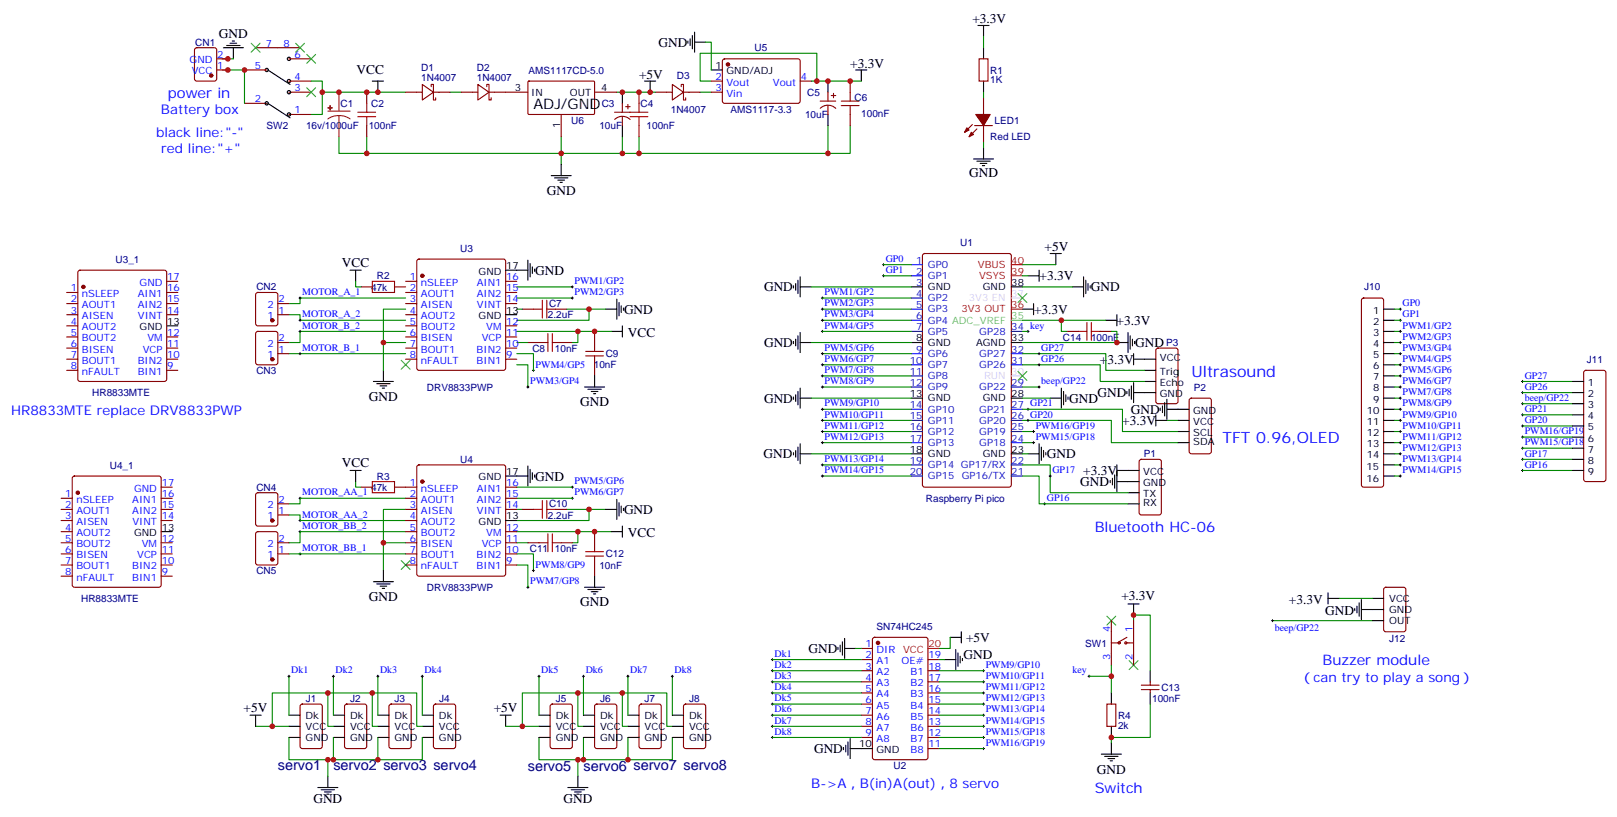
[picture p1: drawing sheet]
<svg xmlns="http://www.w3.org/2000/svg" width="513mm" height="259mm" viewBox="0 0 513 259" stroke-linecap="round" stroke-linejoin="round" font-family="sans-serif">
<g fill="none" stroke="#870000" stroke-width=".35">
<path d="M62 15.3l.4-.2h5.7l.6 .5 .1 9.4-.5 .7h-5.9l-.6-.4-.1-9.5zM68.8 18.7h3.5M81.1 15.1h14.1M91.7 18.7h7.1M229.5 18.9l.5-.2h23.6l.4 .7-.1 12.9-.6 .5-23.6-.1-.4-.6v-12.7zM310.8 18.7h2.8v7h-2.8zM68.8 22.2h3.5M77.6 22.2h7.1M77.6 32.8h7.1M91.7 25.7h7.1M91.7 36.3h7.1M91.7 29.2h7.1"/>
<path d="M116.4 29.2v3.6M116.4 39.8v3.6M128.8 29.2h5.3M134.1 26.8l3.5 2.4-3.5 2.5zM136.9 27.5v-.7h.7v4.9h.7v-.7M137.6 29.2h5.3M146.4 29.2h5.3M151.7 26.8l3.5 2.4-3.5 2.5zM154.5 27.5v-.7h.7v4.9h.7v-.7M155.2 29.2h12.4M167.6 25.9l.3-.2 20.7 .1 .1 .3v10l-.3 .2-20.7-.1-.1-.3zM178.2 36.3v7.1"/>
<path d="M188.7 29.2h7.1M195.1 35.6h4.9M195.1 37.9a3.5 3.5 0 0 1 4.9 0M197.6 32.8v2.8M197.6 37v2.8M198.6 33.8h1.4M199.3 33.1v1.4M202.8 29.2v3.6M202.8 39.8v3.6M208.1 29.2h5.3M213.4 26.8l3.6 2.4-3.6 2.5zM216.3 27.5v-.7h.7v4.9h.7v-.7"/>
<path d="M217 29.2h5.2M225.8 25.7h3.5M225.8 29.2h3.5M254 25.7h3.5M260.3 32.1h5M260.4 34.3a3.5 3.5 0 0 1 4.9 .1M262.8 29.2v2.9M262.8 33.5v2.8M263.9 30.3h1.4M264.6 29.6v1.4M269.9 25.7v3.5M269.9 36.3v3.5"/>
<path d="M308.7 39.5l-2.5 2.4M309.4 39.8h5.6M312.2 31v5.3M312.2 39.8v5.3M310.1 40.9l-2.5 2.5M21.2 99.8h3.5M21.2 96.3h3.5M21.2 92.7h3.5M24.9 85.9l.5-.2h26.8l.5 .2 .2 .5v33.9l-.2 .5-.5 .2h-26.8l-.5-.3-.2-.4v-33.9zM52.9 99.8h3.5M52.9 96.3h3.5M52.9 89.2h3.5"/>
<path d="M52.9 92.7h3.5M81.4 93l.4-.3h5.7l.6 .5 .1 9.4-.5 .7h-5.9l-.6-.4-.1-9.4zM88.2 99.8h3.5M88.2 96.3h3.5M114.7 91h3.5M125.2 91h3.6M128.8 99.8h3.5M128.8 96.3h3.5M128.8 89.2h3.5M128.8 92.7h3.5M132.5 82.4l.5-.2h26.8l.5 .2 .2 .5v33.8l-.2 .5-.5 .2h-26.8l-.5-.2-.2-.5v-33.8zM160.5 96.3h3.5"/>
<path d="M160.5 89.2h3.5M160.5 92.7h3.5M165.8 98h3.5M176.4 98h3.5M293 80.6l.5-.2h26.8l.7 .4v73l-.4 .6-27.1 .1-.6-.5-.1-72.9zM432.4 94.7l.5-.2h5.6l.5 .2 .2 .5v58.6l-.2 .5-.5 .2h-5.6l-.5-.3-.2-.4v-58.6zM21.2 106.9h3.5M21.2 110.4h3.5M21.2 113.9h3.5M21.2 117.4h3.5M21.2 103.3h3.5M52.9 106.9h3.5"/>
<path d="M52.9 110.4h3.5M52.9 113.9h3.5M52.9 117.4h3.5M81.4 105.3l.4-.2h5.7l.6 .4 .1 9.5-.5 .6-5.9 .1-.6-.5-.1-9.4zM88.2 108.6h3.5M88.2 112.1h3.5M128.8 106.9h3.5M128.8 110.4h3.5M128.8 113.9h3.5M128.8 103.3h3.5M160.5 106.9h3.5M160.5 110.4h3.5"/>
<path d="M160.5 113.9h3.5M160.5 103.3h3.5M167.6 108.6h3.5M178.2 108.6h3.5M188.7 105.1v3.5M188.7 115.7v3.5M338.7 105.1h3.5M349.2 105.1h3.6M367.1 110.6l.5-.2h5.6l.7 .4v16.5l-.4 .7h-5.9l-.7-.4v-16.5zM502.9 117.6l.5-.2h5.7l.5 .2 .2 .5v33.9l-.3 .5-.4 .2h-5.7l-.5-.2-.2-.5v-33.9zM377.7 126.5l.5-.2h5.6l.7 .4v16.5l-.4 .6-5.9 .1-.7-.5v-16.4zM19.4 158h3.5"/>
<path d="M23.2 151.2l.4-.2h26.8l.5 .2 .3 .5v33.8l-.3 .5-.5 .2h-26.8l-.5-.2-.2-.5v-33.8zM51.2 154.5h3.5M51.2 158h3.5M81.4 156.5l.4-.3h5.7l.6 .5 .1 9.4-.5 .7h-5.9l-.6-.4-.1-9.4zM88.2 159.8h3.5M114.7 154.5h3.5M125.2 154.5h7.1M128.8 158h3.5M132.5 147.6l.5-.2h26.8l.5 .2 .2 .5v33.9l-.2 .5-.5 .2h-26.8l-.5-.2-.2-.5v-33.9zM160.5 154.5h3.5M160.5 158h3.5M361.8 145.9l.5-.2h5.6l.7 .4 .1 16.5-.5 .6-5.9 .1-.6-.5-.1-16.4z"/>
<path d="M19.4 172.1h3.5M19.4 161.5h3.5M19.4 175.6h3.5M19.4 165.1h3.5M19.4 179.2h3.5M19.4 168.6h3.5M51.2 172.1h3.5M51.2 161.5h3.5M51.2 175.6h3.5M51.2 165.1h3.5M51.2 179.2h3.5M81.4 168.8l.4-.2h5.7l.6 .4 .1 9.5-.5 .6-5.9 .1-.6-.5-.1-9.4z"/>
<path d="M88.2 172.1h3.5M88.2 163.3h3.5M88.2 175.6h3.5M128.8 172.1h3.5M128.8 161.5h3.5M128.8 175.6h3.5M128.8 165.1h3.5M128.8 179.2h3.5M128.8 168.6h3.5M160.5 172.1h3.5M160.5 161.5h3.5M160.5 175.6h3.5"/>
<path d="M160.5 179.2h3.5M160.5 168.6h3.5M165.8 161.5h3.5M167.6 172.1h3.5M176.4 161.5h3.5M178.2 172.1h3.5M188.7 168.6v3.5M188.7 179.2v3.5M19.4 182.7h3.5M51.2 182.7h3.5M352.8 196.8v14.1M359.8 196.8v14.1"/>
<path d="M439.4 186.4l.5-.2h5.7l.6 .5 .1 12.9-.5 .7h-5.9l-.6-.4-.1-13zM273.4 205.6h3.5M273.4 209.2h3.5M273.4 212.7h3.5M273.4 216.2h3.5M273.4 219.7h3.5M277.2 202.3l.4-.2h16.3l.6 .4 .1 37.7-.5 .7h-16.5l-.6-.5-.1-37.6zM294.6 209.2h3.5M294.6 212.7h3.5M294.6 216.2h3.5M294.6 219.7h3.5M352.8 203.9h2.4"/>
<path d="M357.4 203.9h2.4M357.7 202.1l-2.5 1.4M362.3 218.7h5.6M362.3 217.3h5.6M365.1 216.2v1.1M365.1 218.7v1M95.5 223.5l.5-.2h5.6l.7 .4v13l-.5 .6-5.8 .1-.7-.5-.1-12.9zM109.6 223.5l.5-.2h5.6l.7 .4v13l-.4 .6-5.9 .1-.7-.5v-12.9zM123.7 223.5l.5-.2h5.6l.7 .4v13l-.4 .6-5.9 .1-.7-.5v-12.9zM137.8 223.5l.5-.2h5.6l.7 .4v13l-.4 .6-5.9 .1-.7-.5v-12.9zM174.9 223.5l.4-.2h5.7l.6 .4 .1 13-.5 .6-5.9 .1-.6-.5-.1-12.9zM189 223.5l.4-.2h5.7l.6 .4 .1 13-.5 .6-5.9 .1-.6-.5-.1-12.9z"/>
<path d="M203.1 223.5l.5-.2h5.6l.6 .4 .1 13-.5 .6-5.8 .1-.7-.5-.1-12.9zM217.2 223.5l.5-.2h5.6l.7 .4v13l-.4 .6-5.9 .1-.7-.5v-12.9zM273.4 223.3h3.5M273.4 226.8h3.5M273.4 230.3h3.5M273.4 233.9h3.5M294.6 223.3h3.5M294.6 226.8h3.5M294.6 230.3h3.5M294.6 233.9h3.5M294.6 237.4h3.5M351.4 223.3h2.8v7h-2.8z"/>
<circle cx="355.2" cy="203.9" r=".35"/>
<circle cx="357.4" cy="203.9" r=".35"/>
</g>
<g fill="none" stroke="#00c" stroke-width=".35">
<path d="M289.3 83.9h3.5M289.3 87.5h3.5M289.3 94.5h3.5M289.3 98h3.5M289.3 101.6h3.5M289.3 105.1h3.5M289.3 112.1h3.5M289.3 115.7h3.5M289.3 119.2h3.5M321 105.1h3.6M321 112.1h3.6M321 115.7h3.6"/>
<path d="M289.3 122.7h3.5M289.3 129.8h3.5M289.3 133.3h3.5M289.3 136.8h3.5M321 122.7h3.6M321 129.8h3.6M321 133.3h3.6M321 136.8h3.6M289.3 140.4h3.5M289.3 147.4h3.5M289.3 151h3.5M321 140.4h3.6"/>
<path d="M321 147.4h3.6M321 151h3.6"/>
</g>
<path d="M321 83.9h3.6M321 87.5h3.6M321 98h3.6M294.6 205.6h3.5" fill="none" stroke="#f00" stroke-width=".35"/>
<g fill="none" stroke="#000" stroke-width=".35">
<path d="M70.9 15.1h6.4M72 14.4h4.2M73 13.7h2.1M73.7 13h.7M74.1 15.1v3.6M218.4 13v.7M219.1 12.3v2.1M219.8 11.3v4.2M220.5 13.4h3.5M220.5 10.2v6.3M310.4 8.1h3.6M312.2 8.1v3.5"/>
<path d="M312.2 15.1v3.6M85 22.2l7.1 4.6M85 32.8l7.1 4.6M118.2 25.7h3.5M119.9 25.7v3.5M197.6 29.2v3.6M197.6 39.8v3.6M204.6 25.7h3.5M206.4 25.7v3.5M225.8 22.2h3.5M262.8 25.7v3.5M262.8 36.3v3.5"/>
<path d="M271.6 22.2h3.6M273.4 22.2v3.5M312.2 25.7v3.5M175 55.7h6.3M176 56.4h4.3M177.1 57.1h2.1M177.8 57.8h.7M178.2 52.2v3.5M309 50.4h6.4M310.1 51.1h4.2M311.1 51.8h2.2M311.9 52.5h.7"/>
<path d="M312.2 46.9v3.5M111.1 85.7h3.6M112.9 85.7v3.5M160.5 85.7h7.1M160.5 99.8h3.5M167.6 82.5v6.4M168.3 83.6v4.2M169 84.6v2.1M169.7 85.3v.7M192.3 98h3.5M195.8 94.9v6.3M196.5 95.9v4.3"/>
<path d="M197.2 97v2.1M197.9 97.7v.7M251.9 90.6v.7M252.6 89.9v2.1M253.3 88.9v4.2M254 91h3.5M254 87.8v6.4M289.3 91h3.5M321 91h3.6M324.6 98h3.5M326.3 87.5h3.5M328.1 96.3v3.5"/>
<path d="M329.8 85.7v3.5M333.4 80.4h3.5M335.1 80.4v3.5M340.4 91h3.6M344 87.8v6.4M344.7 88.9v4.2M345.4 89.9v2.1M346.1 90.6v.7M354.5 99.8v3.5M439.2 98h3.5M52.9 103.3h3.5M121.7 117.4v3.6"/>
<path d="M188.7 119.2v3.5M194 105.1h3.6M197.6 103.3v3.6M251.9 108.3v.7M252.6 107.6v2.1M253.3 106.5v4.2M254 108.6h3.5M254 105.4v6.4M289.3 108.6h3.5M321 108.6h3.6M351 101.6h3.5M354.5 108.6h3.6"/>
<path d="M358.1 105.4v6.4M358.8 106.5v4.2M359.5 107.6v2.1M359.8 113.9h7.1M359.8 112.1v3.6M360.2 108.3v.7M363.4 117.4h3.5M439.2 108.6h3.5M439.2 101.6h3.5M439.2 105.1h3.5M439.2 112.1h3.5M439.2 115.7h3.5"/>
<path d="M439.2 119.2h3.5M118.5 121h6.4M119.6 121.7h4.2M120.6 122.4h2.2M121.4 123.1h.7M185.6 122.7h6.3M186.6 123.4h4.3M187.7 124.1h2.1M188.4 124.8h.7M251.9 125.9v.7M252.6 125.2v2.1M253.3 124.1v4.3"/>
<path d="M254 126.3h3.5M254 123.1v6.3M289.3 126.3h3.5M321 126.3h3.6M333.4 126.3h3.5M336.9 123.1v6.3M337.6 124.1v4.3M338.3 125.2v2.1M339 125.9v.7M357.7 124.1v.7M358.4 123.4v2.2M359.1 122.4v4.2"/>
<path d="M359.8 124.5h7.1M359.8 121.3v6.4M363.4 121h3.5M366.9 133.3h3.5M366.9 131.6v3.5M368.3 129.4v.7M369 128.7v2.1M369.7 127.7v4.2M370.4 129.8h7.1M370.4 126.6v6.4M373.9 136.8h3.6M373.9 133.3h3.6"/>
<path d="M439.2 126.3h3.5M439.2 122.7h3.5M439.2 136.8h3.5M439.2 133.3h3.5M439.2 129.8h3.5M499.2 121h3.5M499.2 124.5h3.5M499.2 128h3.5M499.2 131.6h3.5M499.2 135.1h3.5M499.2 138.6h3.5M111.1 149.2h3.6"/>
<path d="M112.9 149.2v3.5M160.5 151h7.1M167.6 147.8v6.3M168.3 148.8v4.3M169 149.9v2.1M169.7 150.6v.7M195.8 158.4v6.3M196.5 159.4v4.3M251.9 143.5v.8M252.6 142.8v2.2M253.3 141.8v4.2M254 143.9h3.5"/>
<path d="M254 140.7v6.4M289.3 143.9h3.5M321 143.9h3.6M326.3 143.9h3.5M329.8 140.7v6.4M330.6 141.8v4.2M331.3 142.8v2.2M332 143.5v.8M352.4 152.4v.7M353.1 151.7v2.1M353.8 150.6v4.2M354.5 147.4v8.5"/>
<path d="M354.5 149.2h7.1M354.5 152.7h7.1M358.1 159.8h3.5M358.1 156.2h3.5M373.9 140.4h3.6M439.2 143.9h3.5M439.2 140.4h3.5M439.2 147.4h3.5M439.2 151h3.5M499.2 149.2h3.5M499.2 142.1h3.5M499.2 145.7h3.5"/>
<path d="M51.2 168.6h3.5M160.5 165.1h3.5M192.3 161.5h3.5M194 168.6h3.6M197.2 160.5v2.1M197.6 166.8v3.6M197.9 161.2v.7M118.5 184.5h6.4M119.6 185.2h4.2M120.6 185.9h2.2M121.4 186.6h.7M121.7 180.9v3.6"/>
<path d="M185.6 186.2h6.3M186.6 186.9h4.3M187.7 187.6h2.1M188.4 188.3h.7M188.7 182.7v3.5M358.1 191.5h3.5M359.8 191.5v3.6M421.6 189.8h3.5M421.6 188v3.5M430 192.9v.7M430.7 192.2v2.1M431.4 191.2v4.2"/>
<path d="M432.2 193.3h7M432.2 190.1v6.4M435.7 189.8h3.5M435.7 196.8h3.5M266 205.3v.7M266.7 204.6v2.1M267.4 203.5v4.3M268.1 205.6h3.5M268.1 202.5v6.3M299.9 209.2h3.5M301.6 202.1h3.6M303.4 206v6.3"/>
<path d="M304.1 207v4.3M304.8 208.1v2.1M305.2 200.3v3.6M305.5 208.8v.7M352.8 219.7v3.6M365.1 212.7v3.5M365.1 219.7v3.6M79.4 226.8h3.5M81.1 226.8v3.5M91.7 233.9h3.5M91.7 226.8h3.5M91.7 230.3h3.5"/>
<path d="M105.8 233.9h3.6M105.8 226.8h3.6M105.8 230.3h3.6M119.9 233.9h3.6M119.9 226.8h3.6M119.9 230.3h3.6M134.1 233.9h3.5M134.1 226.8h3.5M134.1 230.3h3.5M158.7 226.8h3.6M160.5 226.8v3.5M171.1 233.9h3.5"/>
<path d="M171.1 226.8h3.5M171.1 230.3h3.5M185.2 233.9h3.5M185.2 226.8h3.5M185.2 230.3h3.5M199.3 233.9h3.5M199.3 226.8h3.5M199.3 230.3h3.5M213.4 233.9h3.6M213.4 226.8h3.6M213.4 230.3h3.6M267.8 237v.7"/>
<path d="M268.5 236.3v2.1M269.2 235.3v4.2M269.9 237.4h7M269.9 234.2v6.4M349.6 239.1h6.4M350.7 239.9h4.2M352.8 230.3v3.6M352.8 235.6v3.5M100.9 249.7h6.3M102 250.4h4.2M103 251.1h2.1M103.7 251.8h.7"/>
<path d="M104.1 246.2v3.5M180.3 249.7h6.3M181.3 250.4h4.3M182.4 251.1h2.1M183.1 251.8h.7M183.4 246.2v3.5M351.7 240.6h2.1M352.4 241.3h.7"/>
<circle cx="91.7" cy="18.7" r=".53"/>
<circle cx="84.7" cy="32.8" r=".53"/>
<circle cx="84.7" cy="22.2" r=".53"/>
<circle cx="91.7" cy="29.2" r=".53"/>
<circle cx="91.7" cy="36.3" r=".53"/>
<circle cx="91.7" cy="25.7" r=".53"/>
</g>
<path d="M321 94.5h3.6M321 119.2h3.6" fill="none" stroke="#f9f" stroke-width=".35"/>
<path d="M321 101.6h3.6" fill="none" stroke="#6c6" stroke-width=".35"/>
<g fill="none" stroke="#008700" stroke-width=".35">
<path d="M70.6 18.7h3.5M224 13.4h1.8v8.8M312.2 11.6v3.5M70.6 22.2h7v10.6M98.8 25.7h3.5v10.6h-3.5M102.3 29.2h26.5M142.9 29.2h3.5M195.8 29.2h12.3M222.2 29.2h3.6M225.8 25.7h-3.6v-8.8h37.1v8.8h-1.8M259.3 25.7h14.1M262.8 39.8v8.8"/>
<path d="M269.9 39.8v8.8h-162.3v-5.2M312.2 29.2v1.8M116.4 43.4v5.2M178.2 43.4v8.8M197.6 43.4v5.2M202.8 43.4v5.2M312.2 45.1v1.8M91.7 99.8h3.5v1.8h33.6M112.9 89.2v1.8h1.8M128.8 94.5h-33.6v1.8h-3.5M128.8 98h-7.1v10.6h7.1M164 91h17.7"/>
<path d="M164 98h1.8M164 94.5h17.7M179.9 98h12.4M187 98v3.6h-23M257.5 91h31.8M261.1 98h28.2M261.1 94.5h28.2M280.5 83.9h8.8M280.5 87.5h8.8M324.6 83.9h10.5M324.6 87.5h1.7M324.6 91h15.8"/>
<path d="M442.7 98h1.8M91.7 112.1h37.1M121.7 108.6v8.8M128.8 105.1h-33.6v3.5h-3.5M164 115.7h3.6v7M164 112.1h5.3v5.3M164 105.1h30M164 108.6h3.6M183.4 105.1v3.5h-1.7M257.5 108.6h31.8M261.1 101.6h28.2M261.1 105.1h28.2"/>
<path d="M261.1 112.1h28.2M261.1 115.7h28.2M261.1 119.2h28.2M324.6 115.7h24.6v5.3h14.2M324.6 112.1h26.4v5.3h12.4M324.6 101.6h26.4M324.6 105.1h1.7M336.9 101.6v3.5h1.8M352.8 105.1h1.7v3.5h-29.9M442.7 101.6h1.8M442.7 105.1h1.8M442.7 108.6h1.8"/>
<path d="M442.7 112.1h1.8M442.7 115.7h1.8M442.7 119.2h1.8M257.5 126.3h31.8M261.1 122.7h28.2M261.1 129.8h28.2M261.1 133.3h28.2M261.1 136.8h28.2M324.6 133.3h28.2v7.1h21.1M324.6 129.8h31.7v7h17.6M324.6 122.7h5.2M324.6 136.8h3.5"/>
<path d="M324.6 126.3h8.8M370.4 133.3h3.5M442.7 122.7h1.8M442.7 129.8h1.8M442.7 133.3h1.8M442.7 136.8h1.8M442.7 126.3h1.8M483.3 121h15.9M483.3 124.5h15.9M483.3 128h15.9M483.3 138.6h15.9M483.3 131.6h15.9"/>
<path d="M483.3 135.1h15.9M112.9 152.7v1.8h1.8M128.8 158h-33.6v1.8h-3.5M164 158h17.7M164 154.5h17.7M257.5 143.9h31.8M261.1 140.4h28.2M261.1 147.4h28.2M261.1 151h28.2M324.6 147.4h8.8v8.8h24.7M324.6 151h5.2v8.8h28.3M324.6 140.4h3.5"/>
<path d="M324.6 143.9h1.7M442.7 140.4h1.8M442.7 147.4h1.8M442.7 151h1.8M442.7 143.9h1.8M483.3 142.1h15.9M483.3 149.2h15.9M483.3 145.7h15.9M91.7 175.6h37.1M91.7 163.3h3.5v1.8h33.6M121.7 172.1v8.8M128.8 168.6h-33.6v3.5h-3.5"/>
<path d="M128.8 161.5h-7.1v10.6h7.1M164 175.6h5.3v5.3M164 179.2h3.6v7M164 161.5h1.8M164 172.1h3.6M164 168.6h30M179.9 161.5h12.4M183.4 168.6v3.5h-1.7M187 161.5v3.6h-23M359.8 196.8v-1.7h5.3v17.6M403.9 196.8h31.8M425.1 189.8h10.6"/>
<path d="M91.7 214.5v12.3M104.1 219.7h14.1v10.6h1.7M105.8 214.5v12.3M118.2 219.7h14.1v10.6h1.8M119.9 214.5v12.3M134.1 214.5v12.3M171.1 214.5v12.3M183.4 219.7h14.2v10.6h1.7M185.2 214.5v12.3M197.6 219.7h14.1v10.6h1.7M199.3 214.5v12.3M213.4 214.5v12.3"/>
<path d="M245.2 209.2h28.2M245.2 212.7h28.2M245.2 216.2h28.2M245.2 219.7h28.2M271.6 205.6h1.8M298.1 209.2h1.8M298.1 212.7h14.1M298.1 216.2h14.1M298.1 219.7h14.1M301.6 202.1v3.5h-3.5M345.7 214.5h7.1M352.8 210.9v8.8"/>
<path d="M81.1 230.3h10.6M86.4 230.3v-10.6h17.7v10.6h1.7M91.7 233.9v7h42.4v-7M105.8 233.9v7M119.9 233.9v7M160.5 230.3h10.6M165.8 230.3v-10.6h17.6v10.6h1.8M171.1 233.9v7h42.3v-7M185.2 233.9v7M199.3 233.9v7M245.2 230.3h28.2M245.2 223.3h28.2"/>
<path d="M245.2 226.8h28.2M245.2 233.9h28.2M298.1 230.3h14.1M298.1 223.3h14.1M298.1 226.8h14.1M298.1 233.9h14.1M298.1 237.4h14.1M365.1 223.3v10.6h-12.3v1.7M104.1 240.9v5.3M183.4 240.9v5.3"/>
</g>
<g fill="none" stroke="#3c3" stroke-width=".35">
<path d="M79.7 13.7l2.8 2.8M82.5 13.7l-2.8 2.8M93.8 13.7l2.9 2.8M96.7 13.7l-2.9 2.8M97.4 17.3l2.8 2.8M100.2 17.3l-2.8 2.8M97.4 27.8l2.8 2.9M100.2 27.8l-2.8 2.9M323.1 93.1l2.9 2.8M326 93.1l-2.9 2.8M127.4 114.3l2.8 2.8M130.2 114.3l-2.8 2.8"/>
<path d="M323.1 117.8l2.9 2.8M326 117.8l-2.9 2.8M127.4 177.8l2.8 2.8M130.2 177.8l-2.8 2.8M351.4 195.4l2.8 2.8M354.2 195.4l-2.8 2.8M358.4 209.5l2.8 2.8M361.2 209.5l-2.8 2.8"/>
</g>
<g fill="none" stroke="#a10000" stroke-width=".35">
<path d="M113.6 35.6h5.6M113.6 37h5.6M116.4 32.8v2.8M116.4 37v2.8M200 35.6h5.7M200 37h5.7M202.8 32.8v2.8M202.8 37v2.8M267.1 32.1h5.6M267.1 33.5h5.6M269.9 29.2v2.9M269.9 33.5v2.8"/>
<path d="M118.2 89.2h7v3.5h-7zM169.3 98h2.9M172.2 95.2v5.7M173.6 98h2.8M173.6 95.2v5.7M171.1 108.6h2.8M173.9 105.8v5.6M175.3 108.6h2.9M175.3 105.8v5.6M185.9 112.9h5.7M185.9 111.4h5.7M188.7 108.6v2.8"/>
<path d="M188.7 112.9v2.8M342.2 105.1h2.8M345 102.3v5.6M346.4 105.1h2.8M346.4 102.3v5.6M118.2 152.7h7v3.5h-7zM172.2 158.7v5.7M173.6 158.7v5.7M169.3 161.5h2.9M171.1 172.1h2.8M173.6 161.5h2.8M173.9 169.3v5.6"/>
<path d="M175.3 169.3v5.6M175.3 172.1h2.9M185.9 176.4h5.7M185.9 174.9h5.7M188.7 172.1v2.8M188.7 176.4v2.8"/>
</g>
<g fill="none" stroke="#000" stroke-width=".32">
<path d="M94.9 94.5h.7M95.2 94.2v.7M181.3 91h.7M181.3 94.5h.7M181.7 90.6v.7M181.7 94.2v.7M260.7 94.5h.7M260.7 98h.7M261.1 94.2v.7M261.1 97.7v.7M280.1 83.9h.7M280.1 87.5h.7"/>
<path d="M280.5 83.6v.7M280.5 87.1v.7M444.1 98h.8M444.5 97.7v.7M94.9 101.6h.7M94.9 112.1h.7M94.9 105.1h.7M95.2 101.2v.7M95.2 104.7v.7M95.2 111.8v.7M169 117.4h.7M169.3 117.1v.7"/>
<path d="M260.7 101.6h.7M260.7 112.1h.7M260.7 105.1h.7M260.7 115.7h.7M260.7 119.2h.7M261.1 101.2v.7M261.1 104.7v.7M261.1 111.8v.7M261.1 115.3v.7M261.1 118.9v.7M326 105.1h.7M326.3 104.7v.7"/>
<path d="M329.5 112.1h.7M329.5 115.7h.7M329.8 111.8v.7M329.8 115.3v.7M444.1 101.6h.8M444.1 112.1h.8M444.1 105.1h.8M444.1 115.7h.8M444.1 119.2h.8M444.1 108.6h.8M444.5 101.2v.7M444.5 104.7v.7"/>
<path d="M444.5 108.3v.7M444.5 111.8v.7M444.5 115.3v.7M444.5 118.9v.7M167.2 122.7h.7M167.6 122.4v.7M260.7 122.7h.7M260.7 129.8h.7M260.7 133.3h.7M260.7 136.8h.7M261.1 122.4v.7M261.1 129.4v.7"/>
<path d="M261.1 133v.7M261.1 136.5v.7M326 129.8h.7M326 133.3h.7M326.3 129.4v.7M326.3 133v.7M327.7 136.8h.7M328.1 136.5v.7M329.5 122.7h.7M329.8 122.4v.7M444.1 122.7h.8M444.1 129.8h.8"/>
<path d="M444.1 133.3h.8M444.1 136.8h.8M444.1 126.3h.8M444.5 122.4v.7M444.5 125.9v.7M444.5 129.4v.7M444.5 133v.7M444.5 136.5v.7M483 138.6h.7M483 128h.7M483 124.5h.7M483 121h.7"/>
<path d="M483 135.1h.7M483 131.6h.7M483.3 120.6v.7M483.3 124.1v.7M483.3 127.7v.7M483.3 131.2v.7M483.3 134.7v.7M483.3 138.3v.7M94.9 158h.7M95.2 157.7v.7M181.3 158h.7M181.3 154.5h.7"/>
<path d="M181.7 154.1v.7M181.7 157.7v.7M260.7 140.4h.7M260.7 147.4h.7M260.7 151h.7M261.1 140v.7M261.1 147.1v.7M261.1 150.6v.7M327.7 140.4h.7M328.1 140v.7M331.3 159.8h.7M331.6 159.4v.7"/>
<path d="M333 151h.7M333.4 150.6v.7M444.1 140.4h.8M444.1 147.4h.8M444.1 151h.8M444.1 143.9h.8M444.5 140v.7M444.5 143.5v.8M444.5 147.1v.7M444.5 150.6v.7M483 149.2h.7M483 145.7h.7"/>
<path d="M483 142.1h.7M483.3 141.8v.7M483.3 145.3v.7M483.3 148.8v.7M94.9 168.6h.7M94.9 175.6h.7M94.9 165.1h.7M95.2 164.7v.7M95.2 168.2v.7M95.2 175.3v.7M167.2 186.2h.7M167.6 185.9v.7"/>
<path d="M169 180.9h.7M169.3 180.6v.7M403.6 196.8h.7M403.9 196.5v.7M91.4 214.5h.7M91.7 214.1v.7M105.5 214.5h.7M105.8 214.1v.7M119.6 214.5h.7M119.9 214.1v.7M133.7 214.5h.7M134.1 214.1v.7"/>
<path d="M170.7 214.5h.7M171.1 214.1v.7M184.9 214.5h.7M185.2 214.1v.7M199 214.5h.7M199.3 214.1v.7M213.1 214.5h.7M213.4 214.1v.7M244.8 212.7h.7M244.8 216.2h.7M244.8 219.7h.7M244.8 209.2h.7"/>
<path d="M245.2 208.8v.7M245.2 212.3v.7M245.2 215.9v.7M245.2 219.4v.7M311.9 212.7h.7M311.9 216.2h.7M311.9 219.7h.7M312.2 212.3v.7M312.2 215.9v.7M312.2 219.4v.7M345.4 214.5h.7M345.7 214.1v.7"/>
<path d="M244.8 223.3h.7M244.8 226.8h.7M244.8 230.3h.7M244.8 233.9h.7M245.2 222.9v.7M245.2 226.4v.8M245.2 230v.7M245.2 233.5v.7M311.9 223.3h.7M311.9 226.8h.7M311.9 230.3h.7M311.9 233.9h.7"/>
<path d="M311.9 237.4h.7M312.2 222.9v.7M312.2 226.4v.8M312.2 230v.7M312.2 233.5v.7M312.2 237v.7"/>
</g>
<g fill="#870000" stroke="#870000" stroke-width=".35">
<path d="M308.3 41.9l.7 .8-1.4 .7z"/>
<path d="M306.9 40.5l.7 .7-1.4 .7z"/>
<path d="M309.7 36.3h4.6l-2.1 3.5z"/>
<circle cx="231.1" cy="20.4" r=".53"/>
<circle cx="278.7" cy="203.9" r=".53"/>
<circle cx="67" cy="24" r=".53"/>
<circle cx="86.4" cy="101.6" r=".53"/>
<circle cx="86.4" cy="113.9" r=".53"/>
<circle cx="86.4" cy="165.1" r=".53"/>
<circle cx="86.4" cy="177.4" r=".53"/>
<circle cx="26.5" cy="91" r=".53"/>
<circle cx="24.7" cy="156.2" r=".53"/>
<circle cx="134.1" cy="152.7" r=".53"/>
<circle cx="134.1" cy="87.5" r=".53"/>
</g>
<path d="M104.1 35.2h7M107.6 36.7l1.8 .2 1.7 .8M107.6 36.7l-1.9 .2-1.6 .8M107.6 29.2v6M107.6 36.7v6.7" fill="none" stroke="#8c2424" stroke-width=".35"/>
<g fill="#8c2424" stroke="#8c2424" stroke-width=".35">
<path d="M104.1 34.2h1.4z"/>
<path d="M104.8 33.5v1.4z"/>
</g>
<g fill="#c00">
<circle cx="188.7" cy="105.1" r=".88"/>
<circle cx="183.4" cy="105.1" r=".88"/>
<circle cx="187" cy="98" r=".88"/>
<circle cx="121.7" cy="108.6" r=".88"/>
<circle cx="121.7" cy="172.1" r=".88"/>
<circle cx="187" cy="161.5" r=".88"/>
<circle cx="183.4" cy="168.6" r=".88"/>
<circle cx="188.7" cy="168.6" r=".88"/>
<circle cx="105.8" cy="240.9" r=".88"/>
<circle cx="86.4" cy="230.3" r=".88"/>
<circle cx="104.1" cy="219.7" r=".88"/>
<circle cx="118.2" cy="219.7" r=".88"/>
<circle cx="119.9" cy="240.9" r=".88"/>
<circle cx="104.1" cy="240.9" r=".88"/>
<circle cx="183.4" cy="240.9" r=".88"/>
<circle cx="199.3" cy="240.9" r=".88"/>
<circle cx="197.6" cy="219.7" r=".88"/>
<circle cx="183.4" cy="219.7" r=".88"/>
<circle cx="165.8" cy="230.3" r=".88"/>
<circle cx="185.2" cy="240.9" r=".88"/>
<circle cx="116.4" cy="48.6" r=".88"/>
<circle cx="197.6" cy="48.6" r=".88"/>
<circle cx="202.8" cy="48.6" r=".88"/>
<circle cx="262.8" cy="48.6" r=".88"/>
<circle cx="178.2" cy="48.6" r=".88"/>
<circle cx="262.8" cy="25.7" r=".88"/>
<circle cx="259.3" cy="25.7" r=".88"/>
<circle cx="197.6" cy="29.2" r=".88"/>
<circle cx="206.4" cy="29.2" r=".88"/>
<circle cx="119.9" cy="29.2" r=".88"/>
<circle cx="77.6" cy="22.2" r=".88"/>
<circle cx="102.3" cy="29.2" r=".88"/>
<circle cx="354.5" cy="108.6" r=".88"/>
<circle cx="336.9" cy="101.6" r=".88"/>
<circle cx="352.8" cy="214.5" r=".88"/>
<circle cx="359.8" cy="195.1" r=".88"/>
<circle cx="116.4" cy="29.2" r=".88"/>
<circle cx="202.8" cy="29.2" r=".88"/>
<circle cx="269.9" cy="25.7" r=".88"/>
<circle cx="107.6" cy="29.2" r=".88"/>
<circle cx="352.8" cy="233.9" r=".88"/>
<circle cx="72.3" cy="22.2" r=".88"/>
<circle cx="72.3" cy="18.7" r=".88"/>
</g>
<g font-size="4.9" fill="#00f">
<text x="378.2" y="119.4">Ultrasound</text>
<text x="388.1" y="140.4">TFT 0.96,OLED</text>
</g>
<g font-size="4.6" fill="#00f">
<text x="53.3" y="31.2">power in</text>
<text x="347.5" y="168.6">Bluetooth HC-06</text>
<text x="419.8" y="210.9">Buzzer module</text>
<text x="347.5" y="251.5">Switch</text>
</g>
<text font-size="4.6" x="169.3" y="34.5">ADJ/GND</text>
<g font-size="4.6" fill="#000080">
<text x="88.2" y="244.3">servo1</text>
<text x="105.8" y="244.3">servo2 servo3 servo4</text>
<text x="167.6" y="244.3">servo5</text>
<text x="185.2" y="244.3">servo6 servo7 servo8</text>
</g>
<g font-size="4.2">
<text x="69.5" y="12">GND</text>
<text x="308.7" y="7.4">+3.3V</text>
<text x="209" y="14.8">GND</text>
<text x="113.2" y="23.6">VCC</text>
<text x="269.9" y="21.5">+3.3V</text>
<text x="202.8" y="25">+5V</text>
<text x="307.6" y="56.1">GND</text>
<text x="173.6" y="61.8">GND</text>
<text x="331.6" y="79.7">+5V</text>
<text x="108.5" y="84.6">VCC</text>
<text x="169.9" y="87.1">GND</text>
<text x="330" y="88.9">+3.3V</text>
<text x="242.5" y="92.4">GND</text>
<text x="346.3" y="92.4">GND</text>
<text x="198.1" y="99.5">GND</text>
<text x="328.3" y="99.5">+3.3V</text>
<text x="199.3" y="106.9">VCC</text>
<text x="354.5" y="103">+3.3V</text>
<text x="242.5" y="110.1">GND</text>
<text x="360.4" y="110.1">GND</text>
<text x="349.2" y="115.3">+3.3V</text>
<text x="348.4" y="125.9">GND</text>
<text x="117.1" y="127.1">GND</text>
<text x="184.1" y="128.8">GND</text>
<text x="242.5" y="127.7">GND</text>
<text x="339.4" y="127.7">GND</text>
<text x="359" y="131.2">GND</text>
<text x="356.2" y="134.8">+3.3V</text>
<text x="108.5" y="148.1">VCC</text>
<text x="242.4" y="145.3">GND</text>
<text x="332.3" y="145.3">GND</text>
<text x="169.9" y="152.4">GND</text>
<text x="342.9" y="154.2">GND</text>
<text x="343.9" y="150.6">+3.3V</text>
<text x="198.1" y="163">GND</text>
<text x="199.3" y="170.4">VCC</text>
<text x="117.1" y="190.6">GND</text>
<text x="356" y="190.3">+3.3V</text>
<text x="409.1" y="191.5">+3.3V</text>
<text x="184.1" y="192.3">GND</text>
<text x="420.7" y="195">GND</text>
<text x="306.7" y="203.5">+5V</text>
<text x="256.6" y="207.1">GND</text>
<text x="305.9" y="208.8">GND</text>
<text x="77.3" y="225.7">+5V</text>
<text x="156.7" y="225.7">+5V</text>
<text x="258.4" y="238.8">GND</text>
<text x="348.2" y="245.3">GND</text>
<text x="99.5" y="254.7">GND</text>
<text x="178.9" y="254.7">GND</text>
</g>
<g font-size="4.2" fill="#00f">
<text x="51.1" y="36.2">Battery box</text>
<text x="49.6" y="43.3">black line:&quot;-&quot;</text>
<text x="51.2" y="48.6">red line:&quot;+&quot;</text>
<text x="3.5" y="131.6">HR8833MTE replace DRV8833PWP</text>
<text x="412.7" y="216.2">（can try to play a song）</text>
<text x="257.5" y="249.7">B-&gt;A，B(in)A(out)，8 servo</text>
</g>
<g font-size="3.2" fill="#000080">
<text x="62" y="14.5">CN1</text>
<text x="239.5" y="16.3">U5</text>
<text x="133.7" y="22.5">D1</text>
<text x="151.4" y="22.5">D2</text>
<text x="167.8" y="23.4">AMS1117CD-5.0</text>
<text x="314.3" y="23.4">R1</text>
<text x="133.7" y="25.7">1N4007</text>
<text x="151.4" y="25.7">1N4007</text>
<text x="214.9" y="25.1">D3</text>
<text x="314.3" y="26.5">1K</text>
<text x="108.1" y="33.9">C1</text>
<text x="117.8" y="33.9">C2</text>
<text x="191" y="33.9">C3</text>
<text x="203.4" y="33.9">C4</text>
<text x="213" y="35.7">1N4007</text>
<text x="231.9" y="35.7">AMS1117-3.3</text>
<text x="256.3" y="30.4">C5</text>
<text x="271.3" y="32.2">C6</text>
<text x="84.6" y="41">SW2</text>
<text x="97.1" y="40.9">16v/1000uF</text>
<text x="117" y="41">100nF</text>
<text x="181.3" y="39.2">U6</text>
<text x="190.3" y="41">10uF</text>
<text x="205.2" y="41">100nF</text>
<text x="255.5" y="37.4">10uF</text>
<text x="273.4" y="37.1">100nF</text>
<text x="315.7" y="39.3">LED1</text>
<text x="314.3" y="44.5">Red LED</text>
<text x="36.7" y="83.3">U3_1</text>
<text x="146.1" y="79.8">U3</text>
<text x="304.8" y="78.1">U1</text>
<text x="119.6" y="88.6">R2</text>
<text x="81.4" y="92.1">CN2</text>
<text x="117.8" y="92.1">47k</text>
<text x="433" y="92.1">J10</text>
<text x="173.9" y="100.9">2.2uF</text>
<text x="174.3" y="97.4">C7</text>
<text x="337.4" y="108">C14</text>
<text x="346.3" y="108">100nF</text>
<text x="169" y="111.5">C8</text>
<text x="176.2" y="111.5">10nF</text>
<text x="192.3" y="113.3">C9</text>
<text x="370.2" y="109.7">P3</text>
<text x="81.4" y="118.6">CN3</text>
<text x="188.5" y="116.8">10nF</text>
<text x="503.7" y="115.1">J11</text>
<text x="29.3" y="125.7">HR8833MTE</text>
<text x="135.5" y="123.9">DRV8833PWP</text>
<text x="379" y="123.9">P2</text>
<text x="34.9" y="148.6">U4_1</text>
<text x="146.1" y="146.8">U4</text>
<text x="363.1" y="145">P1</text>
<text x="81.4" y="155.6">CN4</text>
<text x="117.8" y="155.6">47k</text>
<text x="119.6" y="152.1">R3</text>
<text x="174.3" y="160.9">C10</text>
<text x="293.9" y="159.1">Raspberry Pi pico</text>
<text x="173.9" y="164.4">2.2uF</text>
<text x="168.2" y="175">C11</text>
<text x="176.2" y="175">10nF</text>
<text x="192.3" y="176.8">C12</text>
<text x="81.4" y="182.1">CN5</text>
<text x="190.3" y="180.3">10nF</text>
<text x="25.8" y="190.9">HR8833MTE</text>
<text x="135.5" y="187.4">DRV8833PWP</text>
<text x="278.2" y="199.8">SN74HC245</text>
<text x="441" y="203.5">J12</text>
<text x="344.5" y="205.1">SW1</text>
<text x="368.7" y="219.1">C13</text>
<text x="97" y="222.7">J1</text>
<text x="111.1" y="222.7">J2</text>
<text x="125.3" y="222.7">J3</text>
<text x="139.4" y="222.7">J4</text>
<text x="176.4" y="222.6">J5</text>
<text x="190.5" y="222.6">J6</text>
<text x="204.6" y="222.6">J7</text>
<text x="218.7" y="222.6">J8</text>
<text x="354.9" y="228">R4</text>
<text x="365.7" y="222.6">100nF</text>
<text x="354.9" y="231.1">2k</text>
<text x="283.6" y="243.9">U2</text>
</g>
<g font-size="3.2" fill="#00f">
<text x="84.4" y="14.8">7</text>
<text x="90" y="14.8">8</text>
<text x="60.2" y="20.1">GND</text>
<text x="60.9" y="23.6">VCC</text>
<text x="69" y="21.8">1</text>
<text x="69" y="18.3">2</text>
<text x="80.9" y="21.8">5</text>
<text x="93.5" y="18.3">6</text>
<text x="93.5" y="25.4">4</text>
<text x="93.5" y="28.9">3</text>
<text x="227.1" y="25.4">2</text>
<text x="227.1" y="28.9">3</text>
<text x="230.6" y="27.1">Vout</text>
<text x="245.3" y="27.1">Vout</text>
<text x="254.2" y="25.4">4</text>
<text x="80.9" y="32.4">2</text>
<text x="93.5" y="35.9">1</text>
<text x="230.6" y="30.7">Vin</text>
<text x="281.2" y="83">GP0</text>
<text x="53.1" y="88.9">17</text>
<text x="130.1" y="88.9">1</text>
<text x="160.7" y="88.9">16</text>
<text x="281.2" y="86.6">GP1</text>
<text x="22.5" y="95.9">2</text>
<text x="22.5" y="92.4">1</text>
<text x="26" y="94.2">nSLEEP</text>
<text x="43.7" y="94.2">AIN1</text>
<text x="44.3" y="90.6">GND</text>
<text x="53.1" y="92.4">16</text>
<text x="53.1" y="95.9">15</text>
<text x="88.4" y="95.9">2</text>
<text x="96" y="93.6">MOTOR_A_1</text>
<text x="130.1" y="92.4">2</text>
<text x="130.1" y="95.9">3</text>
<text x="133.6" y="90.6">nSLEEP</text>
<text x="133.6" y="94.2">AOUT1</text>
<text x="151.3" y="94.2">AIN2</text>
<text x="151.3" y="90.6">AIN1</text>
<text x="160.7" y="95.9">14</text>
<text x="160.7" y="92.4">15</text>
<text x="182.4" y="90.1">PWM1/GP2</text>
<text x="182.4" y="93.6">PWM2/GP3</text>
<text x="261.8" y="93.6">PWM1/GP2</text>
<text x="22.5" y="99.4">3</text>
<text x="26" y="101.2">AISEN</text>
<text x="26" y="97.7">AOUT1</text>
<text x="43.7" y="97.7">AIN2</text>
<text x="43.8" y="101.2">VINT</text>
<text x="53.1" y="99.4">14</text>
<text x="84.9" y="101.2">1</text>
<text x="84.9" y="97.7">2</text>
<text x="88.4" y="99.4">1</text>
<text x="96" y="100.7">MOTOR_A_2</text>
<text x="130.1" y="99.4">4</text>
<text x="133.6" y="97.7">AISEN</text>
<text x="133.6" y="101.2">AOUT2</text>
<text x="151.4" y="97.7">VINT</text>
<text x="261.8" y="97.2">PWM2/GP3</text>
<text x="261.8" y="100.7">PWM3/GP4</text>
<text x="445.2" y="97.2">GP0</text>
<text x="445.2" y="100.7">GP1</text>
<text x="22.5" y="106.5">5</text>
<text x="22.5" y="103">4</text>
<text x="26" y="104.7">AOUT2</text>
<text x="53.1" y="106.5">12</text>
<text x="96" y="104.2">MOTOR_B_2</text>
<text x="130.1" y="103">5</text>
<text x="130.1" y="106.5">6</text>
<text x="133.6" y="104.7">BOUT2</text>
<text x="154.4" y="104.7">VM</text>
<text x="160.7" y="106.5">11</text>
<text x="160.7" y="103">12</text>
<text x="261.8" y="104.2">PWM4/GP5</text>
<text x="445.2" y="104.2">PWM1/GP2</text>
<text x="445.2" y="107.7">PWM2/GP3</text>
<text x="22.5" y="113.6">7</text>
<text x="22.5" y="110">6</text>
<text x="26" y="111.8">BISEN</text>
<text x="26" y="108.3">BOUT2</text>
<text x="45.3" y="111.8">VCP</text>
<text x="46.8" y="108.3">VM</text>
<text x="53.1" y="110">11</text>
<text x="53.1" y="113.6">10</text>
<text x="84.9" y="113.6">1</text>
<text x="84.9" y="110">2</text>
<text x="88.4" y="111.8">1</text>
<text x="88.4" y="108.3">2</text>
<text x="96" y="111.3">MOTOR_B_1</text>
<text x="130.1" y="110">7</text>
<text x="130.1" y="113.6">8</text>
<text x="133.6" y="108.3">BISEN</text>
<text x="133.6" y="111.8">BOUT1</text>
<text x="151.3" y="111.8">BIN2</text>
<text x="152.9" y="108.3">VCP</text>
<text x="160.7" y="113.6">9</text>
<text x="160.7" y="110">10</text>
<text x="261.8" y="111.3">PWM5/GP6</text>
<text x="330.6" y="111.3">GP27</text>
<text x="445.2" y="111.3">PWM3/GP4</text>
<text x="22.5" y="117.1">8</text>
<text x="26" y="118.9">nFAULT</text>
<text x="26" y="115.3">BOUT1</text>
<text x="43.7" y="115.3">BIN2</text>
<text x="43.7" y="118.9">BIN1</text>
<text x="53.1" y="117.1">9</text>
<text x="133.6" y="115.3">nFAULT</text>
<text x="151.3" y="115.3">BIN1</text>
<text x="170" y="116.6">PWM4/GP5</text>
<text x="261.8" y="114.8">PWM6/GP7</text>
<text x="261.8" y="118.3">PWM7/GP8</text>
<text x="330.6" y="114.8">GP26</text>
<text x="445.2" y="114.8">PWM4/GP5</text>
<text x="445.2" y="118.3">PWM5/GP6</text>
<text x="168.3" y="121.8">PWM3/GP4</text>
<text x="261.8" y="121.8">PWM8/GP9</text>
<text x="330.6" y="121.8">beep/GP22</text>
<text x="445.2" y="121.8">PWM6/GP7</text>
<text x="445.2" y="125.4">PWM7/GP8</text>
<text x="484" y="123.6">GP26</text>
<text x="484" y="120.1">GP27</text>
<text x="261.8" y="128.9">PWM9/GP10</text>
<text x="445.2" y="128.9">PWM8/GP9</text>
<text x="484" y="127.1">beep/GP22</text>
<text x="484" y="130.7">GP21</text>
<text x="261.8" y="132.4">PWM10/GP11</text>
<text x="261.8" y="136">PWM11/GP12</text>
<text x="328.8" y="136">PWM16/GP19</text>
<text x="445.2" y="132.4">PWM9/GP10</text>
<text x="445.2" y="136">PWM10/GP11</text>
<text x="484" y="137.7">PWM16/GP19</text>
<text x="484" y="134.2">GP20</text>
<text x="261.8" y="139.5">PWM12/GP13</text>
<text x="328.8" y="139.5">PWM15/GP18</text>
<text x="445.2" y="139.5">PWM11/GP12</text>
<text x="445.2" y="143">PWM12/GP13</text>
<text x="484" y="141.3">PWM15/GP18</text>
<text x="261.8" y="146.5">PWM13/GP14</text>
<text x="445.2" y="146.5">PWM13/GP14</text>
<text x="484" y="148.3">GP16</text>
<text x="484" y="144.8">GP17</text>
<text x="42.6" y="155.9">GND</text>
<text x="51.3" y="154.1">17</text>
<text x="130.1" y="154.1">1</text>
<text x="133.6" y="155.9">nSLEEP</text>
<text x="151.3" y="155.9">AIN1</text>
<text x="160.7" y="154.1">16</text>
<text x="182.4" y="153.6">PWM5/GP6</text>
<text x="261.8" y="150.1">PWM14/GP15</text>
<text x="334.1" y="150.1">GP17</text>
<text x="445.2" y="150.1">PWM14/GP15</text>
<text x="20.7" y="161.2">2</text>
<text x="20.7" y="157.7">1</text>
<text x="24.2" y="159.4">nSLEEP</text>
<text x="42" y="159.4">AIN1</text>
<text x="51.3" y="157.7">16</text>
<text x="51.3" y="161.2">15</text>
<text x="84.9" y="161.2">2</text>
<text x="88.4" y="159.4">2</text>
<text x="96" y="157.1">MOTOR_AA_1</text>
<text x="130.1" y="157.7">2</text>
<text x="130.1" y="161.2">3</text>
<text x="133.6" y="159.4">AOUT1</text>
<text x="151.3" y="159.4">AIN2</text>
<text x="160.7" y="161.2">14</text>
<text x="160.7" y="157.7">15</text>
<text x="182.4" y="157.1">PWM6/GP7</text>
<text x="332.3" y="158.9">GP16</text>
<text x="20.7" y="164.7">3</text>
<text x="24.2" y="166.5">AISEN</text>
<text x="24.2" y="162.9">AOUT1</text>
<text x="42" y="162.9">AIN2</text>
<text x="42" y="166.5">VINT</text>
<text x="51.3" y="164.7">14</text>
<text x="84.9" y="164.7">1</text>
<text x="88.4" y="162.9">1</text>
<text x="96" y="167.7">MOTOR_BB_2</text>
<text x="96" y="164.2">MOTOR_AA_2</text>
<text x="130.1" y="164.7">4</text>
<text x="133.6" y="162.9">AISEN</text>
<text x="133.6" y="166.5">AOUT2</text>
<text x="151.4" y="162.9">VINT</text>
<text x="20.7" y="171.8">5</text>
<text x="20.7" y="168.2">4</text>
<text x="24.2" y="173.5">BOUT2</text>
<text x="24.2" y="170">AOUT2</text>
<text x="45" y="173.5">VM</text>
<text x="51.3" y="171.8">12</text>
<text x="84.9" y="173.5">2</text>
<text x="88.4" y="171.8">2</text>
<text x="130.1" y="168.2">5</text>
<text x="130.1" y="171.8">6</text>
<text x="133.6" y="170">BOUT2</text>
<text x="133.6" y="173.5">BISEN</text>
<text x="152.9" y="173.5">VCP</text>
<text x="154.4" y="170">VM</text>
<text x="160.7" y="171.8">11</text>
<text x="160.7" y="168.2">12</text>
<text x="20.7" y="178.8">7</text>
<text x="20.7" y="175.3">6</text>
<text x="24.2" y="177.1">BISEN</text>
<text x="43.5" y="177.1">VCP</text>
<text x="51.3" y="175.3">11</text>
<text x="51.3" y="178.8">10</text>
<text x="84.9" y="177.1">1</text>
<text x="88.4" y="175.3">1</text>
<text x="96" y="174.8">MOTOR_BB_1</text>
<text x="130.1" y="175.3">7</text>
<text x="130.1" y="178.8">8</text>
<text x="133.6" y="177.1">BOUT1</text>
<text x="151.3" y="177.1">BIN2</text>
<text x="160.7" y="178.8">9</text>
<text x="160.7" y="175.3">10</text>
<text x="20.7" y="182.4">8</text>
<text x="24.2" y="184.1">nFAULT</text>
<text x="24.2" y="180.6">BOUT1</text>
<text x="41.9" y="180.6">BIN2</text>
<text x="41.9" y="184.1">BIN1</text>
<text x="51.3" y="182.4">9</text>
<text x="133.6" y="180.6">nFAULT</text>
<text x="151.3" y="180.6">BIN1</text>
<text x="168.3" y="185.3">PWM7/GP8</text>
<text x="170" y="180.1">PWM8/GP9</text>
<text x="352.4" y="200.3" transform="rotate(-90 352.4 200.3)">4</text>
<text x="359.5" y="200.3" transform="rotate(-90 359.5 200.3)">1</text>
<text x="404.6" y="200.2">beep/GP22</text>
<text x="245.9" y="208.3">Dk1</text>
<text x="274.7" y="205.3">1</text>
<text x="274.7" y="208.8">2</text>
<text x="278.2" y="207">DIR</text>
<text x="294.7" y="208.8">19</text>
<text x="352.4" y="209.4" transform="rotate(-90 352.4 209.4)">3</text>
<text x="359.5" y="209.4" transform="rotate(-90 359.5 209.4)">2</text>
<text x="92.4" y="213.6">Dk1</text>
<text x="106.5" y="213.6">Dk2</text>
<text x="120.6" y="213.6">Dk3</text>
<text x="134.8" y="213.6">Dk4</text>
<text x="171.8" y="213.6">Dk5</text>
<text x="185.9" y="213.6">Dk6</text>
<text x="200" y="213.6">Dk7</text>
<text x="214.1" y="213.6">Dk8</text>
<text x="245.9" y="211.8">Dk2</text>
<text x="245.9" y="215.3">Dk3</text>
<text x="274.7" y="212.3">3</text>
<text x="274.7" y="215.9">4</text>
<text x="278.2" y="210.6">A1</text>
<text x="278.2" y="214.1">A2</text>
<text x="286.2" y="210.6">OE#</text>
<text x="289.1" y="214.1">B1</text>
<text x="294.7" y="215.9">17</text>
<text x="294.7" y="212.3">18</text>
<text x="312.9" y="211.8">PWM9/GP10</text>
<text x="312.9" y="215.3">PWM10/GP11</text>
<text x="340.4" y="213.6">key</text>
<text x="245.9" y="218.9">Dk4</text>
<text x="274.7" y="219.4">5</text>
<text x="278.2" y="217.6">A3</text>
<text x="278.2" y="221.2">A4</text>
<text x="289.1" y="221.2">B3</text>
<text x="289.1" y="217.6">B2</text>
<text x="294.7" y="219.4">16</text>
<text x="312.9" y="218.9">PWM11/GP12</text>
<text x="245.9" y="222.4">Dk5</text>
<text x="245.9" y="225.9">Dk6</text>
<text x="274.7" y="222.9">6</text>
<text x="274.7" y="226.4">7</text>
<text x="278.2" y="224.7">A5</text>
<text x="289.1" y="224.7">B4</text>
<text x="294.7" y="226.4">14</text>
<text x="294.7" y="222.9">15</text>
<text x="312.9" y="222.4">PWM12/GP13</text>
<text x="312.9" y="225.9">PWM13/GP14</text>
<text x="245.9" y="229.4">Dk7</text>
<text x="245.9" y="233">Dk8</text>
<text x="274.7" y="230">8</text>
<text x="274.7" y="233.5">9</text>
<text x="278.2" y="228.2">A6</text>
<text x="278.2" y="231.7">A7</text>
<text x="289.1" y="231.7">B6</text>
<text x="289.1" y="228.2">B5</text>
<text x="294.7" y="233.5">12</text>
<text x="294.7" y="230">13</text>
<text x="312.9" y="229.4">PWM14/GP15</text>
<text x="312.9" y="233">PWM15/GP18</text>
<text x="278.2" y="235.3">A8</text>
<text x="289.1" y="238.8">B8</text>
<text x="289.1" y="235.3">B7</text>
<text x="294.7" y="237">11</text>
<text x="312.9" y="236.5">PWM16/GP19</text>
</g>
<g font-size="3.2">
<text x="227.1" y="21.8">1</text>
<text x="230.6" y="23.6">GND/ADJ</text>
<text x="163.4" y="28.9">3</text>
<text x="190.9" y="28.9">4</text>
<text x="168.6" y="30.3">IN</text>
<text x="180.9" y="30.3">OUT</text>
<text x="177.8" y="40.4" transform="rotate(-90 177.8 40.4)">1</text>
<text x="151.9" y="87.1">GND</text>
<text x="160.7" y="85.3">17</text>
<text x="294.6" y="92">GND</text>
<text x="312" y="92">GND</text>
<text x="321" y="90.6">38</text>
<text x="151.9" y="101.2">GND</text>
<text x="160.7" y="99.4">13</text>
<text x="435.9" y="99.4">1</text>
<text x="44.3" y="104.7">GND</text>
<text x="53.1" y="103">13</text>
<text x="435.9" y="103">2</text>
<text x="435.9" y="106.5">3</text>
<text x="290.8" y="108.3">8</text>
<text x="294.6" y="109.7">GND</text>
<text x="309.8" y="109.7">AGND</text>
<text x="321" y="108.3">33</text>
<text x="435.9" y="110">4</text>
<text x="435.9" y="113.6">5</text>
<text x="368.2" y="114.6">VCC</text>
<text x="368.2" y="118.9">Trig</text>
<text x="435.9" y="117.1">6</text>
<text x="288.8" y="125.9">13</text>
<text x="321" y="125.9">28</text>
<text x="368.2" y="122.4">Echo</text>
<text x="368.2" y="125.9">GND</text>
<text x="435.9" y="120.6">7</text>
<text x="435.9" y="124.1">8</text>
<text x="504" y="122.4">1</text>
<text x="504" y="125.9">2</text>
<text x="294.6" y="127.3">GND</text>
<text x="312" y="127.3">GND</text>
<text x="378.8" y="131.2">GND</text>
<text x="433.9" y="131.2">10</text>
<text x="435.9" y="127.7">9</text>
<text x="504" y="129.4">3</text>
<text x="378.8" y="134.7">VCC</text>
<text x="433.9" y="134.7">11</text>
<text x="504" y="133">4</text>
<text x="504" y="136.5">5</text>
<text x="288.8" y="143.5">18</text>
<text x="321" y="143.5">23</text>
<text x="378.8" y="141.1">SDA</text>
<text x="378.8" y="138.3">SCL</text>
<text x="433.9" y="138.3">12</text>
<text x="433.9" y="141.8">13</text>
<text x="504" y="140">6</text>
<text x="504" y="143.5">7</text>
<text x="294.6" y="145">GND</text>
<text x="312" y="145">GND</text>
<text x="433.8" y="149.2">15</text>
<text x="433.9" y="145.3">14</text>
<text x="504" y="147.1">8</text>
<text x="151.9" y="152.4">GND</text>
<text x="160.7" y="150.6">17</text>
<text x="362.9" y="154.1">GND</text>
<text x="362.9" y="150.6">VCC</text>
<text x="433.8" y="152.7">16</text>
<text x="504" y="150.6">9</text>
<text x="362.9" y="160.5">RX</text>
<text x="362.9" y="157.7">TX</text>
<text x="151.9" y="166.5">GND</text>
<text x="160.7" y="164.7">13</text>
<text x="42.6" y="170">GND</text>
<text x="51.3" y="168.2">13</text>
<text x="441" y="190.8">VCC</text>
<text x="441" y="197.9">OUT</text>
<text x="441" y="194.3">GND</text>
<text x="97" y="227.9">Dk</text>
<text x="111.1" y="227.9">Dk</text>
<text x="125.2" y="227.9">Dk</text>
<text x="139.3" y="227.9">Dk</text>
<text x="176.4" y="227.9">Dk</text>
<text x="190.5" y="227.9">Dk</text>
<text x="204.6" y="227.9">Dk</text>
<text x="218.7" y="227.9">Dk</text>
<text x="97" y="231.4">VCC</text>
<text x="111.1" y="231.4">VCC</text>
<text x="125.2" y="231.4">VCC</text>
<text x="139.3" y="231.4">VCC</text>
<text x="176.4" y="231.4">VCC</text>
<text x="190.5" y="231.4">VCC</text>
<text x="204.6" y="231.4">VCC</text>
<text x="218.7" y="231.4">VCC</text>
<text x="97" y="234.9">GND</text>
<text x="111.1" y="234.9">GND</text>
<text x="125.2" y="234.9">GND</text>
<text x="139.3" y="234.9">GND</text>
<text x="176.4" y="234.9">GND</text>
<text x="190.5" y="234.9">GND</text>
<text x="204.6" y="234.9">GND</text>
<text x="218.7" y="234.9">GND</text>
<text x="272.7" y="237">10</text>
<text x="278.2" y="238.8">GND</text>
</g>
<g font-size="3.2" fill="#00c">
<text x="290.8" y="83.6">1</text>
<text x="290.8" y="87.1">2</text>
<text x="294.6" y="85">GP0</text>
<text x="294.6" y="88.5">GP1</text>
<text x="290.8" y="90.6">3</text>
<text x="290.8" y="94.2">4</text>
<text x="294.6" y="95.6">GP2</text>
<text x="290.8" y="97.7">5</text>
<text x="290.8" y="101.2">6</text>
<text x="294.6" y="99.1">GP3</text>
<text x="290.8" y="104.7">7</text>
<text x="294.6" y="102.6">GP4 ADC_VREF</text>
<text x="294.6" y="106.2">GP5</text>
<text x="310.9" y="106.2">GP28</text>
<text x="321" y="104.7">34 key</text>
<text x="290.8" y="111.8">9</text>
<text x="294.6" y="113.2">GP6</text>
<text x="310.9" y="113.2">GP27</text>
<text x="321" y="111.8">32</text>
<text x="288.8" y="115.3">10</text>
<text x="288.8" y="118.9">11</text>
<text x="294.6" y="116.7">GP7</text>
<text x="310.9" y="116.7">GP26</text>
<text x="321" y="115.3">31</text>
<text x="288.8" y="122.4">12</text>
<text x="294.6" y="120.3">GP8</text>
<text x="294.6" y="123.8">GP9</text>
<text x="310.9" y="123.8">GP22</text>
<text x="321" y="122.4">29</text>
<text x="288.8" y="129.4">14</text>
<text x="294.6" y="130.8">GP10</text>
<text x="310.9" y="130.8">GP21</text>
<text x="321" y="129.4">27 GP21</text>
<text x="288.8" y="133">15</text>
<text x="288.8" y="136.5">16</text>
<text x="294.6" y="134.4">GP11</text>
<text x="294.6" y="137.9">GP12</text>
<text x="310.9" y="134.4">GP20</text>
<text x="310.9" y="137.9">GP19</text>
<text x="321" y="133">26 GP20</text>
<text x="321" y="136.5">25</text>
<text x="288.8" y="140">17</text>
<text x="294.6" y="141.4">GP13</text>
<text x="310.9" y="141.4">GP18</text>
<text x="321" y="140">24</text>
<text x="288.8" y="147.1">19</text>
<text x="294.6" y="148.5">GP14 GP17/RX</text>
<text x="321" y="147.1">22</text>
<text x="288.8" y="150.6">20</text>
<text x="294.6" y="152">GP15</text>
<text x="305.3" y="152">GP16/TX</text>
<text x="321" y="150.6">21</text>
</g>
<g font-size="3.2" fill="#f00">
<text x="321" y="83.6">40</text>
<text x="310.4" y="85">VBUS</text>
<text x="310.8" y="88.5">VSYS</text>
<text x="321" y="87.1">39</text>
<text x="305.2" y="99.1">3V3 OUT</text>
<text x="321" y="97.7">36</text>
<text x="286.7" y="207">VCC</text>
<text x="294.7" y="205.3">20</text>
</g>
<g font-size="3.2" fill="#f9f">
<text x="307.6" y="95.6">3V3 EN</text>
<text x="321" y="94.2">37</text>
<text x="321" y="118.9">30</text>
<text x="312.4" y="120.3">RUN</text>
</g>
<text font-size="3.2" fill="#6c6" x="321" y="101.2">35</text>
</svg>
